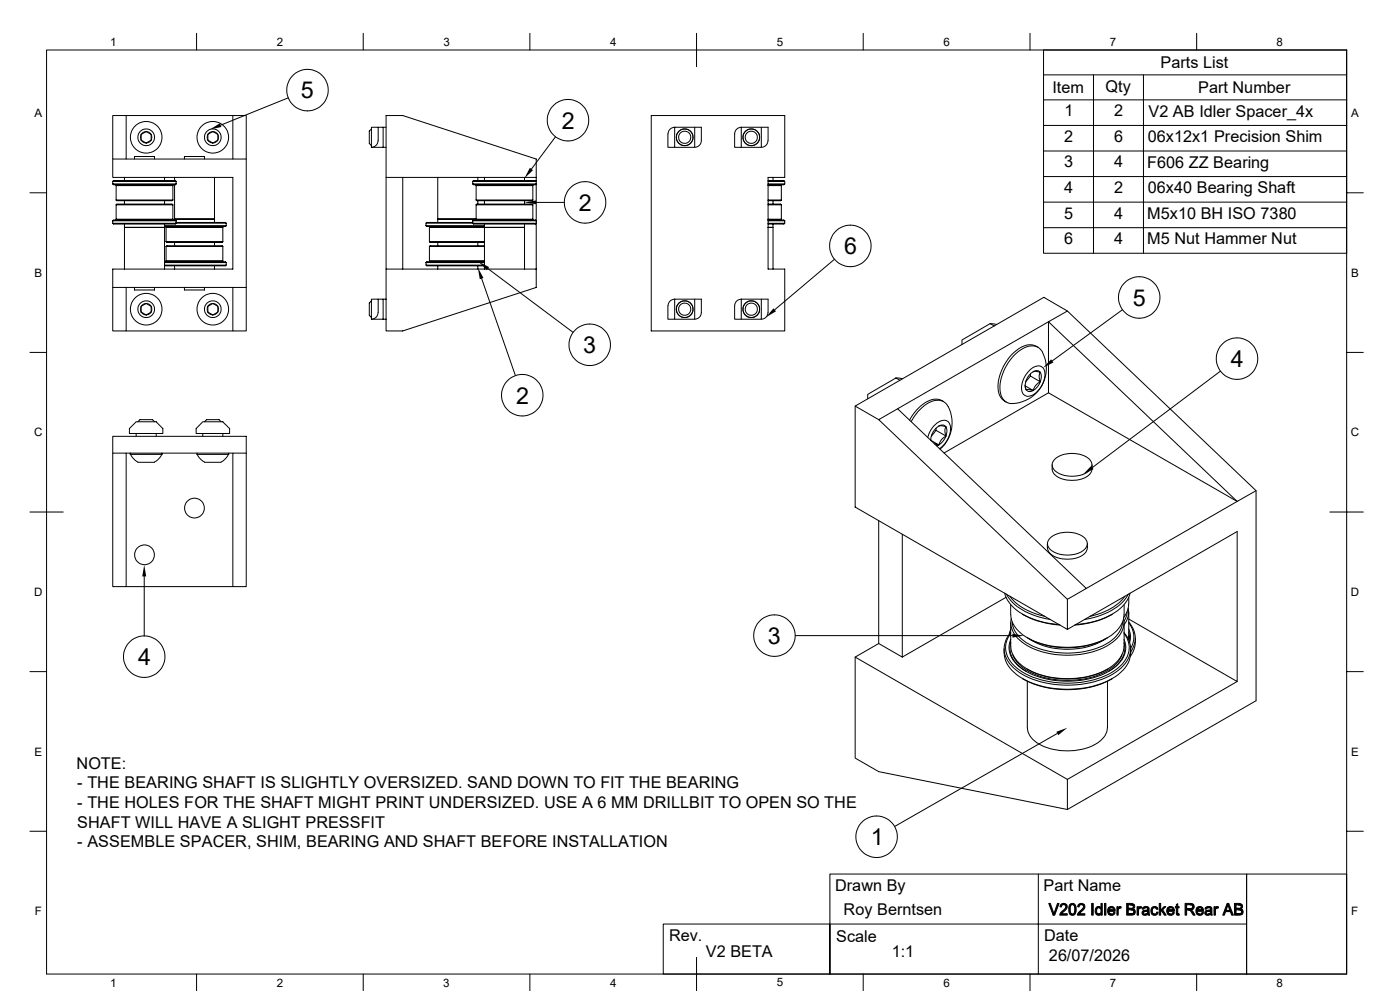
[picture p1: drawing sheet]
<svg xmlns="http://www.w3.org/2000/svg" width="420mm" height="297mm" viewBox="0 0 420 297" stroke-linecap="round" stroke-linejoin="round" font-family="sans-serif">
<g fill="none" stroke="#000" stroke-width=".3">
<path d="M14 15h390v276.9h-390zM59 10v5M109 10v5M159 10v5M209 10v10M259 10v5M309 10v5M359 10v5M404 15h-90.9v60.9h90.9M33.8 34.6h4v13.1h-4zM37.8 34.6h32M69.8 34.6h4.1v13.1h-4.1z"/>
<path d="M86.4 29.3l-20.2 8.2M111.4 38.7l-.6 .6v3.7l.6 .6M113.5 38.1h-2.1v6.1M114.9 38.1h.9M195.4 34.6h40v18.6h-5v27.4h5v18.6h-40zM201 38.7l1.4-.6v6.1h-2v-4.4zM202.4 38.1h8v4.1a2.02 2.02 0 0 1-2 2M208.4 38.1v6.1h-6M221 38.7l1.4-.6v6.1h-2v-4.1zM222.4 38.1h8v4.1a2.02 2.02 0 0 1-2 2M228.4 38.1v6.1h-6M313.1 22.4h90.9"/>
<path d="M313.1 29.9h90.9M313.1 37.6h90.9M328 22.4v53.5M343 22.4v53.5M9 57.8h5M33.8 47.7v5.5h36v27.4h-36v5.5M33.8 55.1l.3 .3h18.5l.2-.3M33.8 55.1h19M33.8 54.4l.3-.3h18.5l.2 .3M33.8 54.4h19M33.8 54.4v.7M34.8 59.9l.3 .3h16.5l.3-.3"/>
<path d="M34.8 59.9h17.1M34.8 55.6h17.1M34.8 55.6v4.3M35 55.5h16.7M35 55.4v.1M35 55.5l-.2 .1M37.3 53.2v.9M37.8 47.7h32M40.3 47.7v-.8h6.1v.8M42.3 40.3l1.6-.9 1.1 .6a1.24 1.24 0 0 1 .3 1.5v.5l-1.1 .6a1.05 1.05 0 0 1-1.3-.3l-.1-.1a1.36 1.36 0 0 1-.5-1.5zM49.4 53.2v.9M51.7 55.4v.1"/>
<path d="M51.7 55.5l.2 .1M51.9 55.6v4.3M52.4 53.2v.9M52.4 55.4v10.6M52.8 54.4v.7M55.3 47.7v-.8h6v.8M62.4 40.3v1.7M62.4 40.3l1.4-.9 1.1 .6a1.17 1.17 0 0 1 .5 1.5v.1a1.34 1.34 0 0 1-1.2 1.1l-.4 .2-1.4-.9M62.4 40.3l-.3 .8 .3 .9M62.4 40.3a1.7 1.7 0 0 1 2.5-.5 1.7 1.7 0 0 1 0 2.7 1.7 1.7 0 0 1-2.5-.5M64.3 53.2v13.5M73.9 47.7v38.4"/>
<path d="M113.4 42.2a2.02 2.02 0 0 1-2 2M113.5 42.2v-4.1h1.4v6.1h-3.5M114.9 44.2h.9M115.8 53.2v27.4M120.8 53.2v27.4M131.3 53.2v13.5M141.8 55.1h19.1l-.3 .3h-18.5zM141.8 54.4l.3-.3h18.5l.3 .3M141.8 54.4h19.1M141.8 54.4v.7M142.8 59.9l.2 .3h16.6l.3-.3M142.8 59.9h17.1"/>
<path d="M142.8 55.6h17.1M142.8 55.6v4.3M143 55.5h16.7M143 55.4v.1M143 55.5l-.2 .1M143.3 53.2v.9M145.3 53.2v.9M157.4 53.2v.9M159.7 55.4v.1M159.7 55.5l.2 .1M159.9 55.6v4.3M160.9 54.4v31.7l-40.1 13.1h-5v-18.6h45.1"/>
<path d="M160.9 53.2h-45.1v-18.6h5l40.1 13.1v6.7M166.6 41l-7.2 9.7M230.4 59.9h4M230.4 55.1h5M230.4 54.1h4.8l.2 .3v.7M230.4 54.4h5M230.4 55.5h3.9M230.4 55.6h4M231.9 53.2v.9M234.3 55.4l.1 4.5M234.4 59.9l-.2 .3h-3.8M235.4 55.1l-.2 .3h-4.8"/>
<path d="M313.1 45.3h90.9M313.1 52.9h90.9M404 57.8h5M33.8 66.2l.3-.2h18.5l.2 .2M33.8 66.2h19M33.8 66.9l.3 .2h18.5l.2-.2M33.8 66.9h19M33.8 66.2v.7M34.8 61.4l.3-.2h16.5l.3 .2M34.8 61.4h17.1M34.8 65.7h17.1M34.8 65.7l.2 .1"/>
<path d="M34.8 61.4v4.3M35 65.8h16.7M35 65.8v.2M37.3 60.2v1M37.3 67.1v13.5M49.4 67.1v1.1h-12.1h12.1v12.4M49.4 67.6h18.5M49.4 78.4h18.2l.3 .3M49.4 78.7h18.5M49.4 79.5h18.5M49.4 60.2v1M49.8 72.4l.3 .2h16.5l.2-.2"/>
<path d="M49.8 72.4h17M49.8 68.1h17M49.8 73.9l.3-.2h16.5l.2 .2M49.8 73.9h17M49.8 78.2h17M49.8 68.1v4.3M49.8 73.9v4.3M49.8 78.2l.2 .1M50 68h16.7M50 78.3h16.7M50 67.9v.1M50 78.3v.1"/>
<path d="M50 68l-.2 .1M51.7 65.8v.2M51.9 65.7l-.2 .1M51.9 61.4v4.3M52.4 65.7h11.9M52.4 72.6v1.1M52.4 79.7v.9M52.8 66.7h14.8l.3 .2v.7M52.8 66.9h15.1M52.8 66.2v.7M64.3 72.6v1.1M64.3 79.7v.9"/>
<path d="M66.7 67.9v.1M66.7 78.3v.1M66.7 68l.1 .1M66.8 68.1v4.3M66.8 73.9v4.3M66.8 78.2l-.1 .1M67.9 67.6l-.3 .3h-18.2M67.9 78.7v.8l-.3 .2h-18.2M127.8 67.6l.3 .3h17.2M127.8 67.6h17.5M127.8 66.9h14M127.8 78.7h17.5"/>
<path d="M127.8 78.7v.8l.3 .2h17.2M127.8 79.5h17.5M128.8 72.4l.2 .2h16.3M128.8 72.4h16.5M128.8 68.1h16.5M128.8 73.9h16.5M128.8 78.2h16.5M128.8 73.9l.1 4.5M128.9 68h16.4M128.9 67.9l-.1 4.5M128.9 78.3h16.4M131.3 65.7h11.5"/>
<path d="M131.3 72.6v1.1M131.3 79.7v.9M141.8 66.2l.3-.2h18.5l.3 .2zM141.8 66.9h19.1l-.3 .2h-18.5zM141.8 66.7h-13.7l-.3 .2v.7M141.8 66.2v.7M142.8 61.4l.2-.2h16.6l.3 .2M142.8 61.4h17.1M142.8 65.7h17.1M142.8 65.7l.2 .1M142.8 61.4v4.3M143 65.8h16.7"/>
<path d="M143 65.8v.2M143.3 60.2v1M143.3 72.6v1.1M143.3 79.7v.9M145.3 73.7h-16.3l-.2 .2M145.3 78.4h-17.2l-.3 .3M145.3 60.2v1M145.3 67.1v13.5M157.4 67.1v1.1h-12.1h12.1v12.4M157.4 60.2v1M159.7 65.8v.2M159.9 65.7l-.2 .1"/>
<path d="M159.9 61.4v4.3M160.8 60.7h8.5M230.4 61.2h3.8l.2 .2M230.4 61.4h4M230.4 66h4.8l.2 .2M230.4 66.2h5M230.4 66.9h5M230.4 65.8h3.9M230.4 65.7h4M231.9 67.1v1.1h-1.5h1.5v12.4M231.9 60.2v1M234.4 61.4l-.1 4.6"/>
<path d="M235.4 66.2v.7l-.2 .2h-4.8M250.3 77.7l-17.9 15.1M313.1 60.6h90.9M313.1 68.2h90.9M33.8 86.1h4v13.1h-4zM37.8 99.2h32M37.8 86.1h32M40.3 86.1v.8h6.1v-.8M42.4 91.8l1-.6a1.1 1.1 0 0 1 1.4 .3l.5 .3v1.3a.7 .7 0 0 1-.6 .8l-.8 .5-1.1-.6a1.17 1.17 0 0 1-.5-1.5zM55.3 86.1v.8h6v-.8M62.4 91.8v1.8M62.4 91.8l1.1-.6a1.05 1.05 0 0 1 1.3 .3l.1 .1a1.36 1.36 0 0 1 .5 1.5 1.25 1.25 0 0 1-1.1 1l-.5 .3-1.4-.8"/>
<path d="M62.4 91.8l-.3 .9 .3 .8M62.4 91.8a1.7 1.7 0 0 1 2.5-.4 1.7 1.7 0 0 1 0 2.6 1.7 1.7 0 0 1-2.5-.5M69.8 86.1h4.1v13.1h-4.1zM111.4 90.2l-.6 .6v3.7l.6 .7M113.4 93.7a2.02 2.02 0 0 1-2 2M113.5 93.7v-4h1.4v6h-3.5M113.5 89.7h-2.1v6M114.9 89.7h.9M114.9 95.7h.9M144.5 83.5l10.1 29M146.4 80.5l25.5 19.1M201 90.3l1.4-.6v6h-2v-4.4z"/>
<path d="M202.4 89.7h8v4a2.02 2.02 0 0 1-2 2M208.4 89.7v6h-6M221 90.3l1.4-.6v6h-2v-4zM222.4 89.7h8v4a2.02 2.02 0 0 1-2 2M228.4 89.7v6h-6M297.1 97l1.9 .2M298.3 97.7l-1.2-.7-8.5 4.9v1.4M314.5 96.4l5.7-3.2 56.6 53.9-5.7 3.2zM320.2 93.2l-7.1-4.1-56.6 32.6 7.1 4.1M336.7 92.8l-21 15.4M9 105.6h5M268.8 113.3l2 .2"/>
<path d="M268.8 113.3l-8.5 4.9v1.3M268.8 113.3l1.2 .7M307.5 115.4l.3 1.4M307.6 115.7l2.4 1.4M307.8 116.8h.9l1.3 .3M308.7 111.1a3.1 3.1 0 0 1 4.1-.9 5.2 5.2 0 0 1-.7 6 4.5 4.5 0 0 1-4.3 2.5 2.65 2.65 0 0 1-1.3-3.3l.6-2zM309.1 112.1v.6l-1.4 1.8M309.1 112.7l3 1.7M310 111.4h1.4a.48 .48 0 0 1 .6 .3 .48 .48 0 0 1-.2 .6l.1 1.5a.7 .7 0 0 1-.5 1.1l-1 1.1-.4 1.1M311.4 104.1a5.3 5.3 0 0 0-6.6 1.1 14.4 14.4 0 0 0-5.3 12.1l.7 1.7 1.1 1.2M312.1 114.4a2.46 2.46 0 0 0-.7-3.3 4 4 0 0 0-3.8 3.8v1.1l.2 .8M312.1 114.4a3.8 3.8 0 0 1-3.6 2.9l-.7-.5"/>
<path d="M314.5 117.7l-31.3 18.1M366.1 111.3l-38.4 28.8M404 105.6h5M33.8 135.8h4v40h-4zM33.8 135.8v-5h40.1v5M37.8 135.8h32.1M39.1 135.8v.4h9.5v-.4M39.2 136.1l.9 1.4 1.3 1M40.9 129.9v.9M41.4 126.4l.6-.6h3.7l.7 .6M41.4 138.6h5M46.9 129.9h2v-1.5l-2-2h-6l-2.1 2v1.5h8.1v.9"/>
<path d="M48.6 136.1l-1 1.4-1.2 1M59.1 135.8v.4h9.5v-.4M59.1 136.1l1 1.4 1.2 1M60.8 129.9v.9M61.3 126.4l.7-.6h3.7l.6 .6M61.3 138.6h5M66.8 129.9h2.1v-1.5l-2.1-2h-6l-2 2v1.5h8v.9M68.5 136.1l-.9 1.4-1.3 1M69.8 135.8h4.1v40h-4.1zM256.5 121.7v30.3l63.7 36.6M263.6 125.8l5.7-3.3 56.6 53.9-5.7 3.2zM269.3 122.5l45.2-26.1v21.3l56.6 32.6-45.2 26.1"/>
<path d="M273.3 126.4a11.9 11.9 0 0 1 7.3-6.4 4 4 0 0 1 4.6 3.7 10.6 10.6 0 0 1-3.2 10.9M278.3 131.1a6.5 6.5 0 0 1 5.1-5.2 2.74 2.74 0 0 1 1.6 3.9 8.4 8.4 0 0 1-3.2 4.7M279.2 131.7v.3M280.4 133.1l1.2 .3M280.8 128.4v.6l-1.4 1.8M280.8 129l3 1.7M281.6 133.4l-2.4-1.4a4.6 4.6 0 0 1 3.7-4.6 1.77 1.77 0 0 1 1.1 2.5 4.7 4.7 0 0 1-3.1 3.7M281.6 127.7l.6-.1 1.6 .3-.3 .9v.8a.97 .97 0 0 1-.5 1.6l-.8 1-.6 1.2M282.5 120l.6 .4M282.5 120.1a5.7 5.7 0 0 0-6.2 1.5l-1.9 1.9-1.5 2.4M301.3 120.2l.6 .4M303.8 120.9a10.5 10.5 0 0 0 8.2-16.3 4.6 4.6 0 0 0-5.8 .3 14.2 14.2 0 0 0-6.1 13 3.5 3.5 0 0 0 3.8 3"/>
<path d="M315.6 139.3a3.7 3.7 0 0 0 3.2 4.3 8.1 8.1 0 0 0 8.4-1.8l.3-.8 .1-1.7M316.4 137.6a8.4 8.4 0 0 1 10.7 .4 2.42 2.42 0 0 1-1.3 3.7 9 9 0 0 1-9.4-.6 2.23 2.23 0 0 1 0-3.5zM9 153.5h10M263.6 156v36.9l7.1 4v-36.8M376.8 147.1v62.9l-56.6 32.6-56.6-11.3-7.1-4.1v-30.3l63.7 36.7M398.9 153.5h10.1M37.8 175.8h32.1M43.3 172.8v17.7M301.4 177.8a11.5 11.5 0 0 0 7.3 7.2 26.6 26.6 0 0 0 9.1 2.2M301.8 179l-31.1 17.9M301.9 178.1a14.3 14.3 0 0 0 8.7 6.5l4.5 1.1M302.9 178.7a17.3 17.3 0 0 0 10.6 6"/>
<path d="M314.2 162.9v1.3M314.2 164.2a4.2 4.2 0 0 0 3.9 3.2 8 8 0 0 0 7.7-2l.4-1.2M315 161.2a8.4 8.4 0 0 1 10.7 .4 2.42 2.42 0 0 1-1.3 3.8 9 9 0 0 1-9.4-.7 2.23 2.23 0 0 1 0-3.5zM320.2 179.6v9l50.9-29.3v45l-32.5-18.8M326.2 162.9v1.3M337.5 178.7a17.3 17.3 0 0 1-10.6 6M338.5 178.1a14.3 14.3 0 0 1-8.7 6.5l-4.5 1.1M338.6 179.1l-.2 3.3-.5 1.4-.8 1.2M339 177.8a11.5 11.5 0 0 1-7.3 7.2 26.6 26.6 0 0 1-9.1 2.2M238.6 190.5h65.1M263.6 192.9l-7.1 4M301.2 194.4v1.3"/>
<path d="M301.2 195.7a9.9 9.9 0 0 0 6.6 8.2 29.7 29.7 0 0 0 26.8-1.1 8.9 8.9 0 0 0 4.6-7.1M303.2 186.6v7a9.4 9.4 0 0 0 6.4 7.7 26.9 26.9 0 0 0 23.1-1 8.3 8.3 0 0 0 4.5-6.7v-7M303.2 181.3a10 10 0 0 0 .8 5.8 14.8 14.8 0 0 0 10 6.2 26.1 26.1 0 0 0 19.5-3 8.1 8.1 0 0 0 3.7-6.1v-2.9M303.2 189.8a6.8 6.8 0 0 0 1.1 9.8 24.3 24.3 0 0 0 17.3 5.1 21.7 21.7 0 0 0 15.2-5.8 6.7 6.7 0 0 0 .4-9.1M303.2 189.6a7.1 7.1 0 0 0 .9 10.6 25.7 25.7 0 0 0 18.9 5 20.7 20.7 0 0 0 14.6-6.4 6.9 6.9 0 0 0-.4-9.2M303.2 192.6a7.3 7.3 0 0 0 3.9 8.1l.8 .6M303.2 191.6a7 7 0 0 0 3.2 8.7 26.7 26.7 0 0 0 22.7 2.5 12.7 12.7 0 0 0 8.3-6.6l.3-2.3-.5-2.3M303.2 188.6l-.5 1.6M303.4 185.4a7.4 7.4 0 0 0 4.1 7.7 26.1 26.1 0 0 0 25.4 0 7.6 7.6 0 0 0 4.2-7.7M303.7 186.5a9 9 0 0 0 5.9 7 26.2 26.2 0 0 0 23.1-1 8.4 8.4 0 0 0 4.1-6M303.8 196.3a12.9 12.9 0 0 0 9 6.6 25.6 25.6 0 0 0 20.6-2.7l2-1.9 1.2-2M306.7 184.1a25.3 25.3 0 0 0 11.3 3.2"/>
<path d="M308.1 191.1a25.7 25.7 0 0 0 24.2 0M308.9 191.5a22.4 22.4 0 0 0 22.7 0M333.7 184.1a25.3 25.3 0 0 1-11.3 3.2M337.2 192.6a7.3 7.3 0 0 1-3.9 8.1l-.8 .6M338.2 183.3l-.2 1-.8 2M338.5 182.2a6.1 6.1 0 0 1-1.3 5.1M338.6 189.4l.2 1.4v1.4M338.6 188.5l.5 2-.2 2.1M338.6 186.6a6.5 6.5 0 0 1 .6 7.7M338.6 186.4a6.9 6.9 0 0 1 .6 9M338.6 183.4l-.1 8.1M339.2 194.4v1.3"/>
<path d="M340.6 192.5l-.4 2.1-1.2 2.2M340.6 191.3v1.2M9 201.3h5M306.7 203.4a28.9 28.9 0 0 0 27 0M308.1 200.5l.2 .2M308.2 204.2v13.9M308.2 218.1a6.5 6.5 0 0 0 4.3 5.3 18.8 18.8 0 0 0 16.9-.8 5.6 5.6 0 0 0 2.8-4.5M317.2 219.8l-48.8 27.9M332.2 204.2v13.9M332.3 200.5a26.2 26.2 0 0 1-23.9 .2M371.1 204.3l-50.9 29.3M404 201.3h5"/>
<path d="M320.2 233.6v9M9 249.1h5M404 249.1h5M199 276.9v15h50v-29.9h125v29.9h30v-29.9h-30v29.9h-125v-15zM249 276.9h125M311.5 262v29.9M59 291.9v5M109 291.9v5M159 291.9v5M209 286.9v10M259 291.9v5M309 291.9v5"/>
<path d="M359 291.9v5"/>
<circle cx="92.3" cy="27" r="6.2"/>
<circle cx="170.4" cy="36" r="6.2"/>
<circle cx="43.8" cy="41.1" r="2.51"/>
<circle cx="43.9" cy="41.1" r="4.7"/>
<circle cx="43.9" cy="41.1" r="1.7"/>
<circle cx="63.8" cy="41.1" r="2.51"/>
<circle cx="63.8" cy="41.1" r="4.7"/>
<circle cx="205.4" cy="41.2" r="2.51"/>
<circle cx="205.4" cy="41.1" r="1.83"/>
<circle cx="225.4" cy="41.2" r="2.51"/>
<circle cx="225.4" cy="41.1" r="1.83"/>
<circle cx="175.5" cy="60.7" r="6.2"/>
<circle cx="255.1" cy="73.7" r="6.2"/>
<circle cx="43.8" cy="92.7" r="2.51"/>
<circle cx="43.9" cy="92.7" r="4.7"/>
<circle cx="43.9" cy="92.7" r="1.7"/>
<circle cx="63.8" cy="92.7" r="2.51"/>
<circle cx="63.8" cy="92.7" r="4.7"/>
<circle cx="205.4" cy="92.7" r="2.51"/>
<circle cx="205.4" cy="92.7" r="1.83"/>
<circle cx="225.4" cy="92.7" r="2.51"/>
<circle cx="225.4" cy="92.7" r="1.83"/>
<circle cx="341.8" cy="89.2" r="6.2"/>
<circle cx="156.7" cy="118.4" r="6.2"/>
<circle cx="176.9" cy="103.3" r="6.2"/>
<circle cx="371.1" cy="107.5" r="6.2"/>
<circle cx="58.3" cy="152.3" r="2.97"/>
<circle cx="43.4" cy="166.3" r="2.97"/>
<circle cx="43.3" cy="196.8" r="6.2"/>
<circle cx="232.3" cy="190.5" r="6.2"/>
<circle cx="263" cy="250.8" r="6.2"/>
</g>
<g fill="#000" stroke="#000" stroke-width=".3">
<path d="M314.6 270.8h.5l1 3-.2 .5z" fill-rule="evenodd"/>
<path d="M317.2 270.8h.5l-1.3 3.5h-.5z" fill-rule="evenodd"/>
<path d="M318.3 271.1l.2-.2a1.21 1.21 0 0 1 1.5 .2l-1.3 .1-.3 .6h-.4z" fill-rule="evenodd"/>
<path d="M319.1 271.1l.9 .1a2.13 2.13 0 0 1-1.3 2.4l-.2 .3h1.7v.4h-2.3l.3-.7 1-.9a.8 .8 0 0 0 .6-.8 .8 .8 0 0 0-.7-.8z" fill-rule="evenodd"/>
<path d="M321 271.1h.7a1.65 1.65 0 0 0-.6 2.2l.1 .4 .5 .3h-.7l-.3-.6-.1-1.4z" fill-rule="evenodd"/>
<path d="M321 271.1a1.16 1.16 0 0 1 1.4-.1 1.16 1.16 0 0 1 .4 1.4l-.1 .9a1.02 1.02 0 0 1-.6 1 1.02 1.02 0 0 1-1.1-.3h.7a1.91 1.91 0 0 0 .6-2.4l-.4-.5z" fill-rule="evenodd"/>
<path d="M323.6 271.1l.2-.2a1.16 1.16 0 0 1 1.4 .2l-1.2 .1-.3 .6h-.4z" fill-rule="evenodd"/>
<path d="M324.4 271.1h.8l.1 .2a2.24 2.24 0 0 1-1.3 2.3l-.2 .3h1.7v.4h-2.3l.2-.7 1.1-1a.77 .77 0 0 0 .5-.8 .77 .77 0 0 0-.6-.7z" fill-rule="evenodd"/>
<path d="M327.5 270.8h.5v3.5h-.5z" fill-rule="evenodd"/>
<path d="M328.9 271.9a.96 .96 0 0 1 1.4 .1h-.7a1.05 1.05 0 0 0-.6 1 1.05 1.05 0 0 0 .6 1h-.8l-.2-.5-.1-.8z" fill-rule="evenodd"/>
<path d="M328.8 274l1.5-.1a.9 .9 0 0 1-1.5 .1z" fill-rule="evenodd"/>
<path d="M330.3 270.8h.4v3.5h-.4v-.4h-.5a1.09 1.09 0 0 0-.2-1.9h.7z" fill-rule="evenodd"/>
<path d="M331.3 270.8h.5v3.5h-.5z" fill-rule="evenodd"/>
<path d="M332.6 272h.8l-.5 .3-.2 .5h1.8v.3h-1.8l.2 .7 .6 .2h-.9l-.3-.7z" fill-rule="evenodd"/>
<path d="M332.7 271.9h.1a1.11 1.11 0 0 1 1.7 .9h-1.8l1.4-.1-.2-.5z" fill-rule="evenodd"/>
<path d="M332.6 274h.9l.6-.5h.4a1.16 1.16 0 0 1-1.9 .5z" fill-rule="evenodd"/>
<path d="M335.1 271.7h.3v.4h.6l-.5 .4-.1 1.8h-.3z" fill-rule="evenodd"/>
<path d="M335.5 271.9l.4-.2 .5 .1-.1 .4-.9-.1z" fill-rule="evenodd"/>
<path d="M338 270.8h1.5l.8 .4h-1.8v1l1.6 .1-.2 .1 .5 .3h-1.9v1.2h1.9l-.3 .2-2.1 .2z" fill-rule="evenodd"/>
<path d="M339.1 271.2h1.2l.1 .3-.3 .8-1.6-.1h.7a.58 .58 0 0 0 .8-.5 .58 .58 0 0 0-.9-.5z" fill-rule="evenodd"/>
<path d="M339.3 272.7h1.1l.2 .4-.2 .8h-1.9h.8a.63 .63 0 0 0 .8-.7 .63 .63 0 0 0-.8-.5z" fill-rule="evenodd"/>
<path d="M341.1 271.7h.4v.4h.6l-.5 .4-.1 1.8h-.4z" fill-rule="evenodd"/>
<path d="M341.8 271.8h.7l-.2 .4-.8-.1z" fill-rule="evenodd"/>
<path d="M342.8 272.1l.9-.1-.4 .1-.2 .4h-.5z" fill-rule="evenodd"/>
<path d="M342.8 273.1l1.5-.1-.2 .1a.67 .67 0 0 0-.7 .1 .67 .67 0 0 0-.2 .7l1.1 .1-.4 .2a.82 .82 0 0 1-1 0 .82 .82 0 0 1-.1-1.1z" fill-rule="evenodd"/>
<path d="M342.9 271.9l.6-.2a.9 .9 0 0 1 1.2 .9l.2 1.7-1.1-.4 .5-.3v-.6h-1.3l.7-.2a.42 .42 0 0 0 .6-.4 .42 .42 0 0 0-.6-.4z" fill-rule="evenodd"/>
<path d="M343.5 274h.8z" fill-rule="evenodd"/>
<path d="M345.5 272l.7-.3h.6l.4 .3h-.8a1.03 1.03 0 0 0-.7 1 1.03 1.03 0 0 0 .7 1h-.8l-.2-.4-.1-.9z" fill-rule="evenodd"/>
<path d="M345.6 274l1.1-.1 .3-.6 .4 .1a1.06 1.06 0 0 1-.7 .9 1.06 1.06 0 0 1-1.1-.3z" fill-rule="evenodd"/>
<path d="M346.4 272h.8l.2 .5h-.4z" fill-rule="evenodd"/>
<path d="M347.8 270.8h.4v2l.3 .2-.3 .3v1h-.4z" fill-rule="evenodd"/>
<path d="M348.2 272.8l1-1.1h.5l-.9 1 1 1.6h-.5z" fill-rule="evenodd"/>
<path d="M350.3 272h.9l-.4 .1-.3 .7h1.8v.3h-1.9l.2 .6 .6 .3-.9-.1-.3-1.1z" fill-rule="evenodd"/>
<path d="M350.4 271.9h.2a1.13 1.13 0 0 1 1.7 .9h-1.8h1.4l-.3-.6z" fill-rule="evenodd"/>
<path d="M350.4 274l1.1-.1 .3-.4h.5a1.14 1.14 0 0 1-1.9 .5z" fill-rule="evenodd"/>
<path d="M352.9 271.1l.4-.3v.9h.4v.4h-.4v1.7l.2 .1h-.6v-1.8h-.3v-.4h.3z" fill-rule="evenodd"/>
<path d="M352.9 273.9h.8l.1 .4h-.6z" fill-rule="evenodd"/>
<path d="M355.5 270.8h1.8l.7 .3h-2v1.2h2l-.5 .4h-1.5v1.6h-.5z" fill-rule="evenodd"/>
<path d="M356.5 272.7l1 .1 1 1.5h-.5l-.9-1.3z" fill-rule="evenodd"/>
<path d="M357 271.1h1.1l.2 .7-.3 .5h-2h1a.62 .62 0 0 0 .8-.5 .62 .62 0 0 0-.8-.7z" fill-rule="evenodd"/>
<path d="M359.1 272h.8l-.5 .3-.2 .5h1.8l.1 .3h-1.9l.2 .7 .6 .2h-.9l-.3-.7z" fill-rule="evenodd"/>
<path d="M359.2 271.9h.1a1.11 1.11 0 0 1 1.7 .9h-1.8l1.4-.1-.2-.5z" fill-rule="evenodd"/>
<path d="M359.1 274h.9l.6-.5h.4a1.13 1.13 0 0 1-1.9 .5z" fill-rule="evenodd"/>
<path d="M361.6 272.1l.9-.1-.5 .2-.1 .3h-.4z" fill-rule="evenodd"/>
<path d="M361.6 273.1l1.5-.1-.2 .1a.74 .74 0 0 0-1 .7l.2 .2h1l-.3 .2a.81 .81 0 0 1-1.1 0 .81 .81 0 0 1-.1-1.1z" fill-rule="evenodd"/>
<path d="M361.7 271.9l.5-.2a.91 .91 0 0 1 1.4 .9l.1 1.7-1.1-.4 .4-.2 .1-.7h-1.3l.7-.2a.43 .43 0 0 0 .6-.4 .43 .43 0 0 0-.6-.4z" fill-rule="evenodd"/>
<path d="M362.4 274h.8z" fill-rule="evenodd"/>
<path d="M364.2 271.7h.4v.4h.5l-.5 .6v1.6h-.4z" fill-rule="evenodd"/>
<path d="M364.7 271.9l.3-.2 .5 .1-.1 .4-.8-.1z" fill-rule="evenodd"/>
<path d="M368.1 270.8h.5l-.8 2 1.3 .4h-1.4l-.4 1.1h-.5z" fill-rule="evenodd"/>
<path d="M368.6 270.8l1.4 3.5h-.5l-.4-1.1-1.3-.4h1.1l-.6-1.7z" fill-rule="evenodd"/>
<path d="M370.3 270.8h1.6l.7 .4h-1.8v1l1.6 .1-.1 .1 .4 .3h-1.9v1.2h1.9l-.2 .2-2.2 .2z" fill-rule="evenodd"/>
<path d="M371.5 271.2h1.1l.1 .3-.3 .8-1.6-.1h.7a.59 .59 0 0 0 .8-.5 .59 .59 0 0 0-.8-.5z" fill-rule="evenodd"/>
<path d="M371.6 272.7h1.1l.2 .4-.2 .8h-1.9h.8a.63 .63 0 0 0 .8-.7 .63 .63 0 0 0-.8-.5z" fill-rule="evenodd"/>
</g>
<path d="M62.9 38.8l3.1-1.8 .4 1.1zM159 50.3l.9 .7-2.6 2.5zM157.3 60.7l3.5-.6v1.1zM143.3 80.2l1.7 3.1-1.1 .4zM143.6 78.4l3.1 1.7-.7 .9zM232 92.4l.8 .9-3.1 1.8zM315.3 107.7l.7 .9-3.1 1.6zM327.3 139.7l.7 .9-3.1 1.6zM43.3 169.3l.6 3.5h-1.2zM303.7 189.9l3.5 .6-3.5 .6zM316.9 219.3l3.3-1.2-2.7 2.2z" fill="#000"/>
<g font-size="7">
<text x="90.3" y="29.5">5</text>
<text x="168.5" y="38.6">2</text>
<text x="173.7" y="63.2">2</text>
<text x="253.2" y="76.2">6</text>
<text x="339.8" y="91.6">5</text>
<text x="175" y="105.8">3</text>
<text x="369.3" y="110">4</text>
<text x="154.8" y="120.9">2</text>
<text x="230.4" y="193">3</text>
<text x="41.4" y="199.3">4</text>
<text x="261.3" y="253.3">1</text>
</g>
<g font-size="4.9">
<text x="348.1" y="20.4">Parts List</text>
<text x="315.7" y="27.9">Item</text>
<text x="331.6" y="27.4">Qty</text>
<text x="359.4" y="27.9">Part Number</text>
<text x="319.4" y="34.8">1</text>
<text x="334.2" y="34.8">2</text>
<text x="344.5" y="35">V2 AB Idler Spacer_4x</text>
<text x="319.2" y="42.5">2</text>
<text x="334.2" y="42.5">6</text>
<text x="344.3" y="42.6">06x12x1 Precision Shim</text>
<text x="319.2" y="50.2">3</text>
<text x="334.3" y="50.1">4</text>
<text x="344.1" y="50.2">F606 ZZ Bearing</text>
<text x="319.3" y="57.8">4</text>
<text x="334.2" y="57.8">2</text>
<text x="344.3" y="58">06x40 Bearing Shaft</text>
<text x="319.2" y="65.5">5</text>
<text x="334.3" y="65.5">4</text>
<text x="344.2" y="65.6">M5x10 BH ISO 7380</text>
<text x="319.2" y="73.2">6</text>
<text x="334.3" y="73.2">4</text>
<text x="344.2" y="73.2">M5 Nut Hammer Nut</text>
<text x="23" y="230.3">NOTE:</text>
<text x="23.2" y="236.2">- THE BEARING SHAFT IS SLIGHTLY OVERSIZED. SAND DOWN TO FIT THE BEARING</text>
<text x="23.2" y="242.1">- THE HOLES FOR THE SHAFT MIGHT PRINT UNDERSIZED. USE A 6 MM DRILLBIT TO OPEN SO THE</text>
<text x="23.2" y="248">SHAFT WILL HAVE A SLIGHT PRESSFIT</text>
<text x="23.2" y="253.9">- ASSEMBLE SPACER, SHIM, BEARING AND SHAFT BEFORE INSTALLATION</text>
<text x="250.5" y="267.2">Drawn By</text>
<text x="313" y="267.2">Part Name</text>
<text x="253.1" y="274.1">Roy Berntsen</text>
<text x="200.7" y="282.2">Rev.</text>
<text x="211.8" y="286.9">V2 BETA</text>
<text x="250.9" y="282.2">Scale</text>
<text x="267.5" y="286.9">1:1</text>
<text x="313.2" y="282.2">Date</text>
<text x="314.6" y="288.2">26/07/2026</text>
</g>
<g font-size="3.5">
<text x="33" y="13.7">1</text>
<text x="83" y="13.7">2</text>
<text x="133" y="13.7">3</text>
<text x="183" y="13.7">4</text>
<text x="233" y="13.7">5</text>
<text x="283" y="13.7">6</text>
<text x="333" y="13.7">7</text>
<text x="383" y="13.7">8</text>
<text x="10.3" y="35.1">A</text>
<text x="405.3" y="35.1">A</text>
<text x="10.3" y="83">B</text>
<text x="405.3" y="83">B</text>
<text x="10.2" y="130.8">C</text>
<text x="405.2" y="130.8">C</text>
<text x="10.2" y="178.6">D</text>
<text x="405.2" y="178.6">D</text>
<text x="10.3" y="226.4">E</text>
<text x="405.3" y="226.4">E</text>
<text x="10.4" y="274.3">F</text>
<text x="405.4" y="274.3">F</text>
<text x="33" y="295.7">1</text>
<text x="83" y="295.7">2</text>
<text x="133" y="295.7">3</text>
<text x="183" y="295.7">4</text>
<text x="233" y="295.7">5</text>
<text x="283" y="295.7">6</text>
<text x="333" y="295.7">7</text>
<text x="383" y="295.7">8</text>
</g>
</svg>
